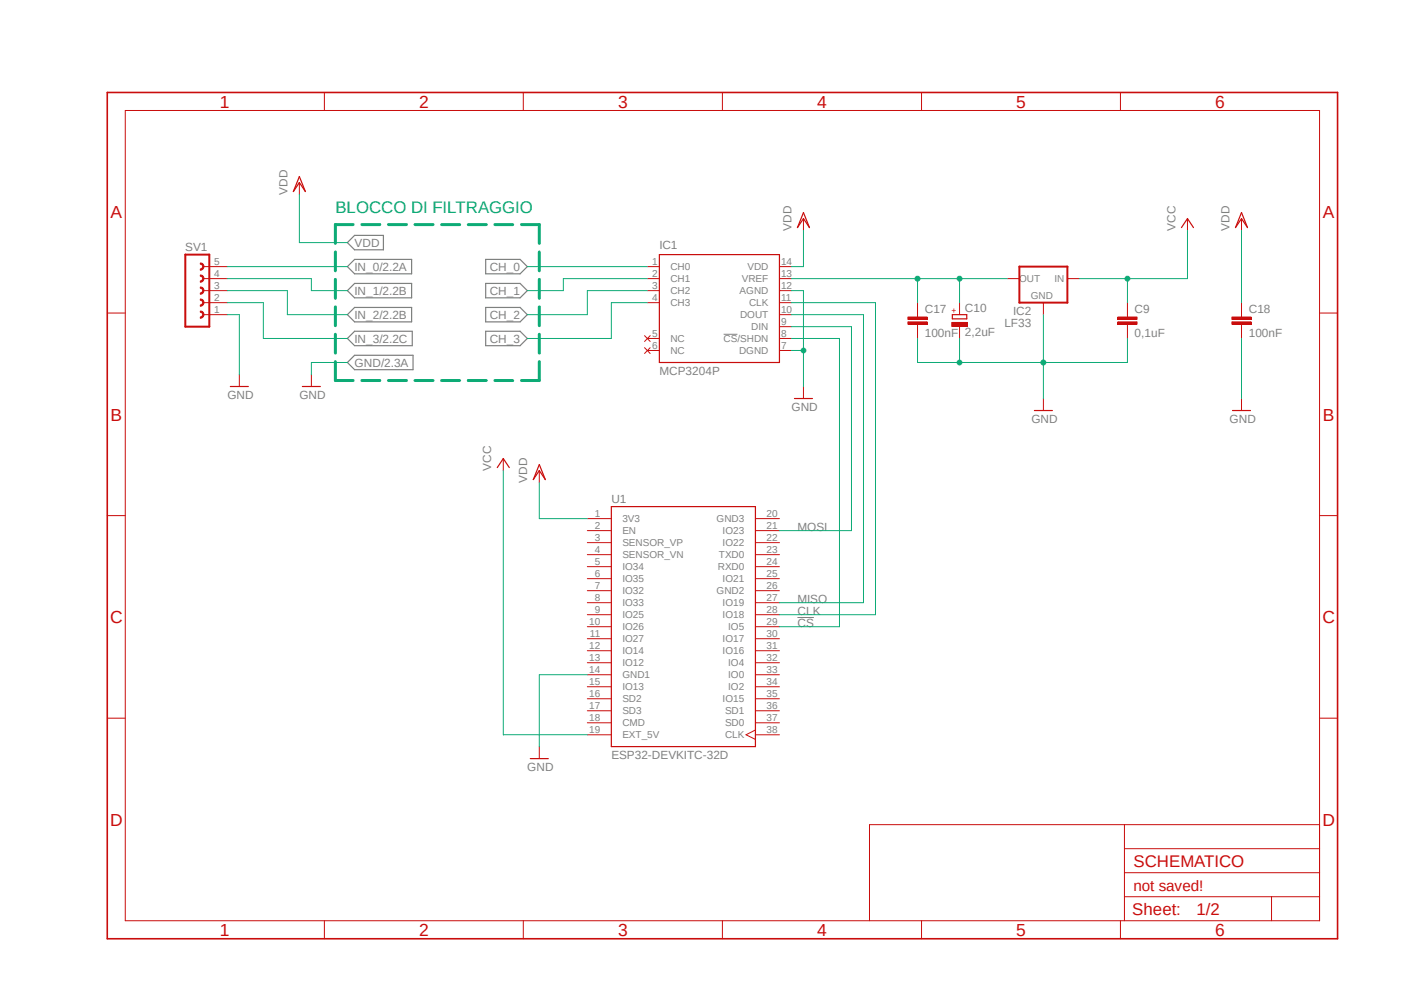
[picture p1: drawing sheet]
<svg xmlns="http://www.w3.org/2000/svg" width="297mm" height="210mm" viewBox="0 0 297 210" stroke-linecap="round" stroke-linejoin="round" font-family="sans-serif">
<path d="M22.2 19.2l261.1 179.9M283.3 19.2l-261.1 179.9" fill="none" stroke="#fff" stroke-width=".21"/>
<path d="M153.1 70.7h2.9M168.7 130.6h3.5" fill="none" stroke="#808080" stroke-width=".21"/>
<path d="M75 54.9h12.1v3h-12.1l-1.5-1.5zM75 59.9h12.1v3.1h-12.1l-1.5-1.5zM75 49.8h6.1v3h-6.1l-1.5-1.5zM102.7 54.9h7.3l1.5 1.5-1.5 1.5h-7.3zM102.7 59.9h7.3l1.5 1.6-1.5 1.5h-7.3zM75 75.1h12.4v3.1h-12.4l-1.5-1.5zM75 65h12.1v3.1h-12.1l-1.5-1.6zM75 70.1h12.2v3h-12.2l-1.5-1.5zM102.7 65h7.3l1.5 1.5-1.5 1.6h-7.3zM102.7 70.1h7.3l1.5 1.5-1.5 1.5h-7.3z" fill="none" stroke="#808080" stroke-width=".25"/>
<g fill="none" stroke="#c90d0c" stroke-width=".21">
<path d="M68.6 19.6v3.8M110.7 19.6v3.8M152.8 19.6v3.8M194.9 19.6v3.8M237 19.6v3.8M26.5 23.4h252.6v171.3h-252.6zM136.9 56.4h2.6M136.9 58.9h2.6M164.9 56.4h2.5M164.9 58.9h2.5M22.7 66.2h3.8M136.4 71l1.1 1.2"/>
<path d="M136.4 73.5l1.1 1.3M136.9 71.6h2.6M136.9 74.1h2.6M136.9 64h2.6M136.9 61.5h2.6M137.5 71l-1.1 1.2M137.5 73.5l-1.1 1.3M164.9 71.6h2.5M164.9 74.1h2.5M164.9 69.1h2.5M164.9 66.5h2.5M164.9 64h2.5"/>
<path d="M164.9 61.5h2.5M279.1 66.2h3.9M22.7 109.1h3.8M279.1 109.1h3.9M22.7 151.9h3.8M279.1 151.9h3.9M237.9 174.4v20.3M237.9 179.5h41.2M279.1 174.4h-95.2v20.3M68.6 194.7v3.8M110.7 194.7v3.8M152.8 194.7v3.8"/>
<path d="M194.9 194.7v3.8M237 194.7v3.8M237.9 189.7h41.2M237.9 184.6h41.2M269 189.7v5"/>
</g>
<path d="M22.7 19.6h260.3v178.9h-260.3z" fill="none" stroke="#c90d0c" stroke-width=".34"/>
<path d="M139.5 53.8h25.4v22.9h-25.4z" fill="none" stroke="#c90d0c" stroke-width=".25"/>
<path d="M39.2 69.1h5.1" fill="none" stroke="#c90d0c" stroke-width=".42"/>
<path d="M42.4 60.7a.76 .76 0 0 1 .8 .8 .76 .76 0 0 1-.8 .7v-.2a.51 .51 0 0 0 .5-.5 .51 .51 0 0 0-.5-.5z" fill-rule="evenodd" fill="#c90d0c"/>
<path d="M42.4 60.7a.76 .76 0 0 1 .8 .8 .76 .76 0 0 1-.8 .7v-.2a.51 .51 0 0 0 .5-.5 .51 .51 0 0 0-.5-.5z" fill="none" stroke="#c90d0c" stroke-width=".21"/>
<path d="M42.4 63.2a.76 .76 0 0 1 .8 .8 .76 .76 0 0 1-.8 .8v-.3a.51 .51 0 0 0 .5-.5 .51 .51 0 0 0-.5-.5z" fill-rule="evenodd" fill="#c90d0c"/>
<path d="M42.4 63.2a.76 .76 0 0 1 .8 .8 .76 .76 0 0 1-.8 .8v-.3a.51 .51 0 0 0 .5-.5 .51 .51 0 0 0-.5-.5z" fill="none" stroke="#c90d0c" stroke-width=".21"/>
<path d="M42.4 65.8a.76 .76 0 0 1 .8 .7 .76 .76 0 0 1-.8 .8v-.2a.51 .51 0 0 0 .5-.6 .51 .51 0 0 0-.5-.5z" fill-rule="evenodd" fill="#c90d0c"/>
<path d="M42.4 65.8a.76 .76 0 0 1 .8 .7 .76 .76 0 0 1-.8 .8v-.2a.51 .51 0 0 0 .5-.6 .51 .51 0 0 0-.5-.5z" fill="none" stroke="#c90d0c" stroke-width=".21"/>
<path d="M39.2 69.1v-15.3h5.1v15.3" fill="none" stroke="#c90d0c" stroke-width=".42"/>
<path d="M42.4 55.6a.76 .76 0 0 1 .8 .8 .76 .76 0 0 1-.8 .7v-.2a.51 .51 0 0 0 .5-.5 .51 .51 0 0 0-.5-.5z" fill-rule="evenodd" fill="#c90d0c"/>
<path d="M42.4 55.6a.76 .76 0 0 1 .8 .8 .76 .76 0 0 1-.8 .7v-.2a.51 .51 0 0 0 .5-.5 .51 .51 0 0 0-.5-.5z" fill="none" stroke="#c90d0c" stroke-width=".21"/>
<path d="M42.4 58.2a.76 .76 0 0 1 .8 .7 .76 .76 0 0 1-.8 .8v-.3a.51 .51 0 0 0 .5-.5 .51 .51 0 0 0-.5-.5z" fill-rule="evenodd" fill="#c90d0c"/>
<g fill="none" stroke="#c90d0c" stroke-width=".21">
<path d="M42.4 58.2a.76 .76 0 0 1 .8 .7 .76 .76 0 0 1-.8 .8v-.3a.51 .51 0 0 0 .5-.5 .51 .51 0 0 0-.5-.5zM43 58.9h5.1M43 56.4h5.1M170 46.2v2.6M213.1 58.9h2.5M225.8 58.9h2.5M43 66.5h5.1M43 64h5.1M43 61.5h5.1M50.6 79.2v2.5M220.7 64v2.5M238.5 66.5v.6"/>
<path d="M238.5 68.6v.5M106.5 97v2.5M114.1 99.5v2.6M170 81.7v2.6M220.7 84.3v2.5M124.2 109.7h5.1M124.2 112.2h5.1M124.2 114.8h5.1M124.2 117.3h5.1M124.2 119.8h5.1M159.8 109.7h5.1M159.8 112.2h5.1"/>
<path d="M159.8 114.8h5.1M159.8 117.3h5.1M159.8 119.8h5.1M124.2 122.4h5.1M124.2 124.9h5.1M124.2 127.5h5.1M124.2 130h5.1M124.2 132.5h5.1M124.2 135.1h5.1M124.2 137.6h5.1M159.8 122.4h5.1M159.8 124.9h5.1"/>
<path d="M159.8 127.5h5.1M159.8 130h5.1M159.8 132.5h5.1M159.8 135.1h5.1M159.8 137.6h5.1M114.1 157.9v2.5M124.2 140.2h5.1M124.2 142.7h5.1M124.2 145.2h5.1M124.2 147.8h5.1M124.2 150.3h5.1M124.2 152.9h5.1"/>
<path d="M124.2 155.4h5.1M159.8 140.2h5.1M159.8 142.7h5.1M159.8 145.2h5.1M159.8 147.8h5.1M159.8 150.3h5.1M159.8 152.9h5.1M159.8 155.4h5.1M159.8 154.4l-2 1 2 1"/>
</g>
<path d="M170 45l1.2 3.1-1.2-1.9-1.3 1.9zM48.7 81.7h3.8M105.2 98.9l1.3-1.9 1.2 1.9M114.1 98.3l1.3 3.1-1.3-1.9-1.3 1.9zM168.1 84.3h3.8M218.8 86.8h3.8M129.3 107.1h30.5v50.8h-30.5zM112.2 160.4h3.8" fill="none" stroke="#c90d0c" stroke-width=".25"/>
<path d="M215.6 56.4h10.2v7.6h-10.2z" fill="none" stroke="#c90d0c" stroke-width=".42"/>
<path d="M236.5 68.1h4v.5h-4z" fill-rule="evenodd" fill="#c90d0c"/>
<path d="M236.5 68.1h4v.5h-4z" fill="none" stroke="#c90d0c" stroke-width=".21"/>
<path d="M236.5 67.1h4v.5h-4z" fill-rule="evenodd" fill="#c90d0c"/>
<path d="M236.5 67.1h4v.5h-4zM238.5 64v2.5M238.5 69.1v2.5" fill="none" stroke="#c90d0c" stroke-width=".21"/>
<path d="M201.5 66.5h3v.9h-3z" fill="none" stroke="#c90d0c" stroke-width=".25"/>
<path d="M201.3 68.2h3.3v.8h-3.3z" fill-rule="evenodd" fill="#c90d0c"/>
<path d="M251.2 46.2v2.6M194.1 66.5v.6M194.1 68.6v.5M201.3 68.2h3.3v.8h-3.3zM203 64v2.5M203 69.1v2.5" fill="none" stroke="#c90d0c" stroke-width=".21"/>
<path d="M249.9 48.1l1.3-1.9 1.3 1.9" fill="none" stroke="#c90d0c" stroke-width=".25"/>
<path d="M192.1 68.1h4v.5h-4z" fill-rule="evenodd" fill="#c90d0c"/>
<path d="M192.1 68.1h4v.5h-4z" fill="none" stroke="#c90d0c" stroke-width=".21"/>
<path d="M192.1 67.1h4v.5h-4z" fill-rule="evenodd" fill="#c90d0c"/>
<path d="M192.1 67.1h4v.5h-4zM194.1 64v2.5M194.1 69.1v2.5M262.6 66.5v.6M262.6 68.6v.5M262.6 84.3v2.5" fill="none" stroke="#c90d0c" stroke-width=".21"/>
<path d="M260.7 86.8h3.8" fill="none" stroke="#c90d0c" stroke-width=".25"/>
<path d="M260.6 68.1h4.1v.5h-4.1z" fill-rule="evenodd" fill="#c90d0c"/>
<path d="M260.6 68.1h4.1v.5h-4.1z" fill="none" stroke="#c90d0c" stroke-width=".21"/>
<path d="M260.6 67.1h4.1v.5h-4.1z" fill-rule="evenodd" fill="#c90d0c"/>
<path d="M63.3 38.6v2.5M262.6 46.2v2.6M65.9 79.2v2.5M260.6 67.1h4.1v.5h-4.1zM262.6 64v2.5M262.6 69.1v2.5" fill="none" stroke="#c90d0c" stroke-width=".21"/>
<path d="M63.3 37.3l1.3 3.2-1.3-1.9-1.2 1.9zM262.6 45l1.3 3.1-1.3-1.9-1.2 1.9zM64 81.7h3.8" fill="none" stroke="#c90d0c" stroke-width=".25"/>
<path d="M48.1 66.5h2.5v12.7M167.4 61.5h2.6v20.2M167.4 74.1h2.6" fill="none" stroke="#0dab76" stroke-width=".21"/>
<circle cx="170" cy="74.1" r=".51" fill="#0dab76"/>
<g fill="none" stroke="#0dab76" stroke-width=".21">
<path d="M203 71.6v5.1h17.7M220.7 66.5v17.8"/>
<circle cx="170" cy="74.1" r=".51"/>
</g>
<circle cx="220.7" cy="76.7" r=".51" fill="#0dab76"/>
<g fill="none" stroke="#0dab76" stroke-width=".21">
<path d="M194.1 71.6v5.1h8.9M238.5 71.6v5.1h-17.8"/>
<circle cx="220.7" cy="76.7" r=".51"/>
</g>
<circle cx="203" cy="76.7" r=".51" fill="#0dab76"/>
<g fill="none" stroke="#0dab76" stroke-width=".21">
<path d="M48.1 58.9h17.8v2.6h7.6M48.1 56.4h25.4M111.5 56.4h25.4M136.9 58.9h-17.7v2.6h-7.7M167.4 58.9h45.7M203 58.9v5.1M48.1 61.5h12.7v5h12.7M48.1 64h7.6v7.6h17.8M73.5 76.7h-7.6v2.5M136.9 61.5h-12.7v5h-12.7M136.9 64h-7.6v7.6h-17.8M262.6 71.6v12.7"/>
<path d="M124.2 142.7h-10.1v15.2"/>
<circle cx="203" cy="76.7" r=".51"/>
</g>
<circle cx="203" cy="58.9" r=".51" fill="#0dab76"/>
<g fill="none" stroke="#0dab76" stroke-width=".21">
<path d="M194.1 58.9v5.1"/>
<circle cx="203" cy="58.9" r=".51"/>
</g>
<circle cx="194.1" cy="58.9" r=".51" fill="#0dab76"/>
<g fill="none" stroke="#0dab76" stroke-width=".21">
<path d="M63.3 41.1v10.2h10.2M170 48.8v7.6h-2.6M228.3 58.9h22.9M238.5 58.9v5.1M262.6 48.8v15.2M106.5 99.5v55.9h17.7M114.1 102.1v7.6h10.1"/>
<circle cx="194.1" cy="58.9" r=".51"/>
</g>
<circle cx="238.5" cy="58.9" r=".51" fill="#0dab76"/>
<g fill="none" stroke="#0dab76" stroke-width=".21">
<path d="M251.2 48.8v10.1M167.4 64h17.8v66h-20.3M167.4 66.5h15.3v61h-17.8M167.4 69.1h12.7v43.1h-15.2M167.4 71.6h10.2v60.9h-12.7"/>
<circle cx="238.5" cy="58.9" r=".51"/>
</g>
<g fill="none" stroke="#0dab76" stroke-width=".64">
<path d="M71 53.3v4M71 59.1v4M74.7 47.5h-3.7v4M76.5 47.5h3.8M82.2 47.5h3.8M87.8 47.5h3.8M93.4 47.5h3.8M99.1 47.5h3.8M104.7 47.5h3.8M110.3 47.5h3.8v4M114.1 53.3v4M114.1 59.1v4"/>
<path d="M71 76.5v4h3.7M71 64.9v4M71 70.7v4M114.1 64.9v4M114.1 70.7v4M114.1 76.5v4h-3.8M76.5 80.5h3.8M82.2 80.5h3.8M87.8 80.5h3.8M93.4 80.5h3.8M99.1 80.5h3.8M104.7 80.5h3.8"/>
</g>
<g font-size="3.7" fill="#c90d0c">
<text x="46.5" y="22.8">1</text>
<text x="88.6" y="22.8">2</text>
<text x="130.8" y="22.8">3</text>
<text x="172.8" y="22.8">4</text>
<text x="215" y="22.8">5</text>
<text x="257.1" y="22.8">6</text>
<text x="23.4" y="46.1">A</text>
<text x="279.8" y="46.1">A</text>
<text x="23.4" y="88.9">B</text>
<text x="279.8" y="88.9">B</text>
<text x="23.3" y="131.8">C</text>
<text x="279.7" y="131.8">C</text>
<text x="23.3" y="174.6">D</text>
<text x="279.7" y="174.6">D</text>
<text x="46.5" y="197.9">1</text>
<text x="88.6" y="197.9">2</text>
<text x="130.8" y="197.9">3</text>
<text x="172.8" y="197.9">4</text>
<text x="215" y="197.9">5</text>
<text x="257.1" y="197.9">6</text>
</g>
<text font-size="3.6" fill="#0dab76" x="71" y="45">BLOCCO DI FILTRAGGIO</text>
<g font-size="3.6" fill="#c90d0c">
<text x="239.8" y="183.3">SCHEMATICO</text>
<text x="239.5" y="193.6">Sheet:</text>
<text x="253.1" y="193.5">1/2</text>
</g>
<text font-size="3.2" fill="#c90d0c" x="239.8" y="188.4">not saved!</text>
<g font-size="2.5" fill="#808080">
<text x="60.8" y="41.1" transform="rotate(-90 60.8 41.1)">VDD</text>
<text x="39.2" y="53.1">SV1</text>
<text x="75" y="52.2">VDD</text>
<text x="139.5" y="52.6">IC1</text>
<text x="167.4" y="48.8" transform="rotate(-90 167.4 48.8)">VDD</text>
<text x="248.7" y="48.8" transform="rotate(-90 248.7 48.8)">VCC</text>
<text x="260.1" y="48.8" transform="rotate(-90 260.1 48.8)">VDD</text>
<text x="75" y="57.3">IN_0/2.2A</text>
<text x="103.6" y="57.3">CH_0</text>
<text x="75" y="62.4">IN_1/2.2B</text>
<text x="103.6" y="62.4">CH_1</text>
<text x="75" y="67.4">IN_2/2.2B</text>
<text x="103.6" y="67.4">CH_2</text>
<text x="195.6" y="71.2">100nF</text>
<text x="195.6" y="66.2">C17</text>
<text x="204.1" y="71.1">2,2uF</text>
<text x="204.1" y="66">C10</text>
<text x="212.5" y="69.1">LF33</text>
<text x="214.3" y="66.5">IC2</text>
<text x="240" y="71.2">0,1uF</text>
<text x="240" y="66.2">C9</text>
<text x="264.2" y="66.2">C18</text>
<text x="264.2" y="71.2">100nF</text>
<text x="75" y="77.6">GND/2.3A</text>
<text x="75" y="72.5">IN_3/2.2C</text>
<text x="103.6" y="72.5">CH_3</text>
<text x="139.5" y="79.2">MCP3204P</text>
<text x="48.1" y="84.3">GND</text>
<text x="63.3" y="84.3">GND</text>
<text x="167.4" y="86.8">GND</text>
<text x="218.2" y="89.4">GND</text>
<text x="260.1" y="89.4">GND</text>
<text x="103.9" y="99.5" transform="rotate(-90 103.9 99.5)">VCC</text>
<text x="111.6" y="102.1" transform="rotate(-90 111.6 102.1)">VDD</text>
<text x="129.3" y="106.5">U1</text>
<text x="168.7" y="112.2">MOSI</text>
<text x="168.7" y="130">CLK</text>
<text x="168.7" y="127.5">MISO</text>
<text x="168.7" y="132.5">CS</text>
<text x="129.3" y="160.5">ESP32-DEVKITC-32D</text>
<text x="111.6" y="163">GND</text>
</g>
<g font-size="2.1" fill="#808080">
<text x="45.3" y="58.5">4</text>
<text x="45.3" y="56">5</text>
<text x="138" y="56">1</text>
<text x="138" y="58.5">2</text>
<text x="141.8" y="57.1">CH0</text>
<text x="141.8" y="59.7">CH1</text>
<text x="156.9" y="59.7">VREF</text>
<text x="158.1" y="57.1">VDD</text>
<text x="165.2" y="56">14</text>
<text x="165.2" y="58.5">13</text>
<text x="215.6" y="59.6">OUT</text>
<text x="223.1" y="59.6">IN</text>
<text x="45.3" y="63.6">2</text>
<text x="45.3" y="61.1">3</text>
<text x="138" y="61.1">3</text>
<text x="138" y="63.6">4</text>
<text x="141.8" y="62.2">CH2</text>
<text x="141.8" y="64.8">CH3</text>
<text x="156.5" y="62.2">AGND</text>
<text x="158.5" y="64.8">CLK</text>
<text x="165.2" y="63.6">11</text>
<text x="165.2" y="61.1">12</text>
<text x="218.1" y="63.2">GND</text>
<text x="45.3" y="66.2">1</text>
<text x="138" y="71.2">5</text>
<text x="156.5" y="67.3">DOUT</text>
<text x="158.9" y="69.8">DIN</text>
<text x="165.2" y="71.2">8</text>
<text x="165.2" y="68.7">9</text>
<text x="165.2" y="66.2">10</text>
<text x="138" y="73.8">6</text>
<text x="141.8" y="72.3">NC</text>
<text x="141.8" y="74.9">NC</text>
<text x="153.1" y="72.4">CS/SHDN</text>
<text x="156.3" y="74.9">DGND</text>
<text x="165.2" y="73.8">7</text>
<text x="125.8" y="109.3">1</text>
<text x="125.8" y="111.9">2</text>
<text x="131.7" y="110.4">3V3</text>
<text x="131.7" y="113">EN</text>
<text x="151.6" y="110.4">GND3</text>
<text x="152.9" y="113">IO23</text>
<text x="162.1" y="111.9">21</text>
<text x="162.1" y="109.3">20</text>
<text x="125.8" y="114.4">3</text>
<text x="125.8" y="117">4</text>
<text x="125.8" y="119.5">5</text>
<text x="131.7" y="115.5">SENSOR_VP</text>
<text x="131.7" y="118.1">SENSOR_VN</text>
<text x="152.1" y="118.1">TXD0</text>
<text x="152.9" y="115.5">IO22</text>
<text x="162.1" y="119.5">24</text>
<text x="162.1" y="117">23</text>
<text x="162.1" y="114.4">22</text>
<text x="125.8" y="122">6</text>
<text x="125.8" y="124.5">7</text>
<text x="131.7" y="120.6">IO34</text>
<text x="131.7" y="123.1">IO35</text>
<text x="131.7" y="125.7">IO32</text>
<text x="151.6" y="125.7">GND2</text>
<text x="151.8" y="120.6">RXD0</text>
<text x="152.9" y="123.1">IO21</text>
<text x="162.1" y="124.5">26</text>
<text x="162.1" y="122">25</text>
<text x="125.8" y="127.1">8</text>
<text x="125.8" y="129.6">9</text>
<text x="131.7" y="128.2">IO33</text>
<text x="131.7" y="130.8">IO25</text>
<text x="152.9" y="130.8">IO18</text>
<text x="152.9" y="128.2">IO19</text>
<text x="162.1" y="129.6">28</text>
<text x="162.1" y="127.1">27</text>
<text x="124.6" y="132.2">10</text>
<text x="124.6" y="137.2">12</text>
<text x="124.8" y="134.7">11</text>
<text x="131.7" y="133.3">IO26</text>
<text x="131.7" y="135.8">IO27</text>
<text x="152.9" y="135.8">IO17</text>
<text x="154.1" y="133.3">IO5</text>
<text x="162.1" y="137.2">31</text>
<text x="162.1" y="134.7">30</text>
<text x="162.1" y="132.2">29</text>
<text x="124.6" y="139.8">13</text>
<text x="124.6" y="142.3">14</text>
<text x="131.7" y="138.4">IO14</text>
<text x="131.7" y="140.9">IO12</text>
<text x="131.7" y="143.5">GND1</text>
<text x="152.9" y="138.4">IO16</text>
<text x="154.1" y="143.5">IO0</text>
<text x="154.1" y="140.9">IO4</text>
<text x="162.1" y="142.3">33</text>
<text x="162.1" y="139.8">32</text>
<text x="124.6" y="144.9">15</text>
<text x="124.6" y="147.4">16</text>
<text x="124.6" y="149.9">17</text>
<text x="131.7" y="146">IO13</text>
<text x="131.7" y="148.5">SD2</text>
<text x="152.9" y="148.5">IO15</text>
<text x="154.1" y="146">IO2</text>
<text x="162.1" y="149.9">36</text>
<text x="162.1" y="147.4">35</text>
<text x="162.1" y="144.9">34</text>
<text x="124.6" y="152.5">18</text>
<text x="124.6" y="155">19</text>
<text x="131.7" y="151.1">SD3</text>
<text x="131.7" y="153.6">CMD</text>
<text x="153.4" y="153.6">SD0</text>
<text x="153.4" y="151.1">SD1</text>
<text x="162.1" y="155">38</text>
<text x="162.1" y="152.5">37</text>
<text x="131.7" y="156.2">EXT_5V</text>
<text x="153.4" y="156.2">CLK</text>
</g>
<text font-size="1.8" fill="#c90d0c" x="202.4" y="66.1" transform="rotate(-90 202.4 66.1)">+</text>
</svg>
